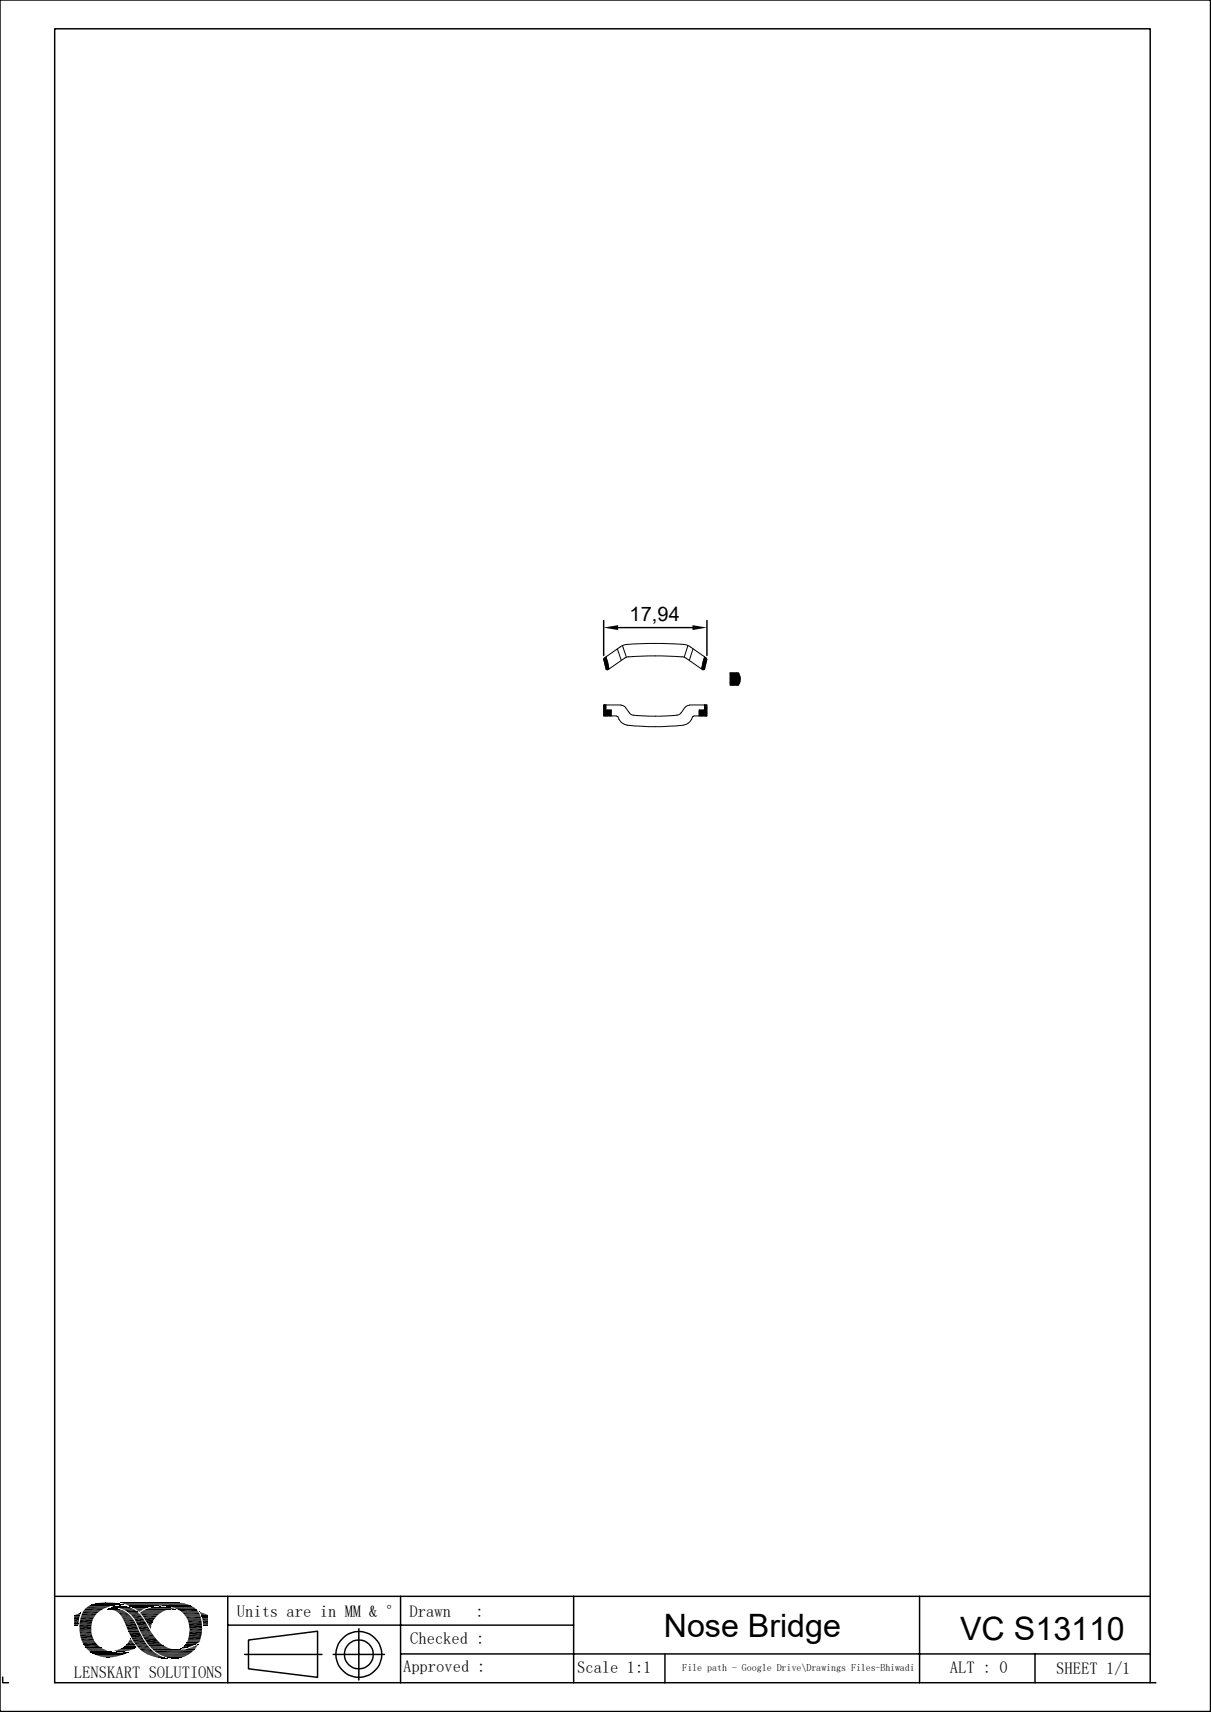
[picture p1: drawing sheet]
<svg xmlns="http://www.w3.org/2000/svg" width="210mm" height="297mm" viewBox="0 0 210 297" stroke-linecap="round" stroke-linejoin="round" font-family="sans-serif">
<g fill="none" stroke="#000" stroke-width=".17">
<path d="M104.7 114.4l.4 1.7 .3 .1M104.7 114.4l.4-.4 .5 2M105.2 114.2l-.5 .4M105.2 114.3l-.4 .5M105.3 114.5l-.5 .4M105.3 114.7l-.4 .4M105.4 114.9l-.5 .4M105.4 115l-.5 .5M105.5 115.2l-.5 .5M105.5 115.4l-.5 .5M105.5 115.6l-.4 .4M105.5 115.8l-.3 .4"/>
<path d="M105.6 116l-.2 .2M107.1 112.6l.6 2M107.9 112l.7 2M108.7 111.8a54.8 54.8 0 0 1 10.5 .1l3.3 2.3M108.7 111.8l-.9 .3-3 2.1-.1 .1M109 114a63 63 0 0 1 9.2 0M109.1 113.9l-.8 .3-2.9 2M118.2 113.9l.8 .3 2.9 2M119.3 112l-.6 2M120.2 112.6l-.7 2M121.7 116l.2 .2M121.7 115.8l.4 .4"/>
<path d="M121.8 115.6l.4 .4M121.8 115.4l.5 .5M121.8 115.2l.5 .5M121.9 115l.4 .5M121.9 114.9l.5 .4M122 114.7l.4 .4M122 114.5l.5 .4M122 114.3l.5 .5M122.1 114.2l.5 .4M122.5 114.2l.1 .1M122.6 114.4l-.4 1.7-.3 .1M122.6 114.4l-.4-.4-.5 2"/>
<path d="M126.6 116.8v2.1h1.5M126.6 116.8h.1M126.6 116.8h1.5M126.8 116.8l-.2 .2M127.1 116.8l-.5 .4M127.3 116.8l-.7 .7M127.5 116.8l-.9 .9M127.8 116.8l-1.2 1.1M128 116.8l-1.4 1.4M128.1 116.8l.3 1-.3 1M128.1 116.8l-1.5 1.6M128.2 117l-1.6 1.6"/>
<path d="M128.3 117.1l-1.7 1.7M128.3 118.4l-.4 .5M128.4 117.3l-1.6 1.6M128.4 117.5l-1.4 1.4M128.4 117.7l-1.2 1.2M128.4 117.9l-1 1M128.4 118.2l-.7 .7M104.7 122.7l.4-.4v.9M104.9 122.3l-.2 .2M105.1 122.5l-.4 .4M105.1 122.7l-.4 .4M105.1 123l-.4 .4"/>
<path d="M105.1 123.2l-.4 .4M105.1 123.2h.9v1M105.3 123.2l-.6 .6M105.5 123.2l-.8 .9M105.7 123.2l-.9 1M106 123.2l-1 1M106 123.4l-.8 .8M106 123.6l-.6 .6M106 123.8l-.3 .4M106 124.1l-.1 .1M106.9 124.2l.2 .1M107.1 124.3l.4 .8 .4 .4a3.7 3.7 0 0 0 2.1 .4l4.8 .2 3.6-.3"/>
<path d="M107.7 122.3l.7 .3 .9 1.2a2.02 2.02 0 0 0 1.5 .4 31.1 31.1 0 0 0 7-.2l.3-.3M107.7 122.3h-3v1.9h2.2M118.7 122.8l-.5 .9M119.6 122.3l-.5 .2-.3 .3M119.6 122.3h3v1.9h-2.3M120.1 124.3l-.6 1-1 .5M120.3 124.2l-.2 .1M121.2 124.1l.2 .1M121.2 123.8l.4 .4M121.2 123.6l.6 .6M121.2 123.4l.9 .8M121.3 123.2l1 1"/>
<path d="M121.5 123.2l1 1M121.8 123.2l.8 .9M122 123.2l.6 .6M122.2 123.2h-1v1M122.2 123.2l.4 .4M122.2 123l.4 .4M122.2 122.7l.4 .4M122.2 122.5l.4 .4M122.4 122.3l.2 .2M122.6 122.7l-.4-.4v.9M14.3 279.9h2.5M14.5 279.4h3"/>
<path d="M14.9 279h3.4M15.2 278.7h3.9M15.4 278.6h4.1M15.5 278.5h4.2M15.9 278.4h5.5M15.9 278.4h5.4M16 278.3h5.2M16.2 278.3h4.8M16.4 278.2h4.3M16.6 278.2h3.9M17 278.1h3.1M17.1 278.1h2.9"/>
<path d="M18.5 279.2h2.2M18.7 279.2h2.1M19.3 278.8h3.1M19.3 278.8h3M19.3 278.8h3.2M19.4 278.7h2.7M19.7 278.7h2.2M20.1 278.5h-4.5M20.1 278.9h2.7M20.8 279h2M20.8 279.1h2.4M20.9 278h9.8"/>
<path d="M20.9 278h10.3M20.9 278.1h10.6M21.1 278.1h10.9M21.1 278.4h-5.4M21.4 278.2h10.8M21.5 278.3h10.9M21.8 278.3h10.7M21.8 278.4h10.9M22 278.4h10.9M22.1 278.5h11M22.4 278.6h10.7M22.4 278.6h5"/>
<path d="M22.5 278.6h4.4M22.5 278.7h4.2M22.8 278.8h3.2M23 278.9h2.6M23.2 279h2.2M24.3 279.8h3.7M24.3 279.8h3.6M24.3 279.9h3.5M24.4 279.7h3.8M24.6 279.6h3.6M24.6 279.5h4M24.8 279.4h3.9"/>
<path d="M24.9 279.3h4.2M25.2 279.2h4.2M25.5 279.1h4.8M25.7 278.8l-2.8 .1M25.7 279h4.4M25.8 279h4.2M26.1 278.9h3.6M26.3 278.9h3.2M26.6 278.8h2.6M26.8 278.8h2.2M28.2 278.6h5M28.9 278.6h4.3"/>
<path d="M28.9 278.7h4.5M29.6 278.8h4M29.9 278.9h3.8M30.2 279h3.7M30.4 279.2h-5.1M30.6 279.1h3.4M30.7 279.2h3.4M31.4 279.7h3.1M31.6 279.8h2.9M13.8 282.3h2M13.8 282.8h2M13.8 283h2"/>
<path d="M13.8 283.1h2M13.8 283.5h2.1M13.9 281h2.2M14 280.5h2.4M14 284.2h2.2M14.2 284.7h2.2M14.5 285.3h2.3M14.9 285.8h2.6M14.9 285.9h2.7M14.9 285.9h2.8M15 286h2.8M15.1 286.1h3"/>
<path d="M15.2 286.3h3.3M15.4 286.4h3.1M15.5 286.4h3.5M15.6 286.6h3.8M15.7 286.6h3.7M15.7 286.6h4.2M15.8 286.7h4.4M15.8 286.7h5.3M15.9 286.8h6.2M16.1 286.9h5.8M16.1 286.9h5.7M16.2 287h5.5"/>
<path d="M16.4 287h5.1M16.5 287.1h4.8M16.6 287.1h4.5M16.9 287.3h4M17.2 287.3h3.2M17.4 287.4h2.9M19.8 286.4h2.7M19.8 286.4h2.4M20 286.3h2.6M20.2 286.2h2.7M20.6 286.2h2.5M20.7 286.1h2.6"/>
<path d="M21 286h2.4M21 285.9h2.6M21.4 285.7h2.2M21.5 285.7h2.1M21.5 285.6h2.1M23.6 285.8h-2.3M24.6 280.2h2.7M24.9 280.6h2.1M25 286.8h2.1M25.6 287.1h2M25.6 285.2h2.4M25.9 285.5h2.5"/>
<path d="M25.9 285.6h2.7M26 285.7h2.8M26.1 285.8h3M26.2 285.9h3.1M26.3 286h3.3M26.4 286.1h3.4M26.4 286.1h3.7M26.5 286.2h4.1M26.5 286.2h4.7M26.6 286.3h7.1M26.6 286.3h7M27.1 286.7h6.1"/>
<path d="M27.3 286.9h5.7M27.5 286.9h5.4M27.5 287h5.4M27.7 287.1h5M28 287.2h4.4M28.3 287.3h3.9M28.5 287.5h3.5M29 287.5h2.6M29.1 287.6h2.5M31.2 286.2h2.5M31.9 280.1h2.7M32 280.2h2.7"/>
<path d="M32 280.3h2.7M32.1 280.4h2.7M32.2 280.4h2.6M32.2 280.5h2.6M32.4 280.9h2.5M32.4 284.8h2.2M32.4 284.9h2.2M32.4 284.9h2.1M32.4 285h2.1M32.5 284.7h2.2M32.6 284.6h2.1M32.6 284.7h2.1"/>
<path d="M32.6 284.5h2.1M32.7 281.5h2.3M32.7 283.9h2.2M32.9 282.5h2.2"/>
</g>
<g fill="none" stroke="#000" stroke-width=".25">
<path d="M0 0h209.9v296.9h-209.9zM104.7 107.7v6M107.2 108.9h12.9M122.6 107.7v6M9.5 276.9h190M14.3 279.7h2.8M39.5 276.9v15M69.5 276.9v15M99.5 276.9v15M159.5 276.9v15M.5 291v.9h1M13.8 283.3h2.1"/>
<path d="M14.5 285.5h2.6M24.2 286.1h2.1M24.4 280.1h3.2M24.6 283.8h2.1M24.8 284h2.1M25.7 285.4h2.7M32.5 281.1h2.4M32.6 281.3h2.4M32.9 282.7h2.2M39.5 281.9h60M42.4 287h13.4M43.1 284.5l12-1.5v8l-12-1.5z"/>
<path d="M57.8 287h8.9M62.2 282.6v8.9M69.5 286.9h130M115.3 287v5M179.5 286.9v5M199.5 291.9v-286.9h-190v286.9h190.9"/>
<circle cx="62.2" cy="287" r="2.51"/>
<circle cx="62.2" cy="287" r="4"/>
</g>
<g fill="#000">
<path d="M104.7 108.9l2.5-.4v.8zM120.1 108.5l2.5 .4-2.5 .4zM13.4 280l.4-.1 .1 .1zM13.8 279.9h.2l-.1 .1zM13.8 279.9h.2zM17.8 278h1.6zM18.2 278h1.2zM18.6 279.1h2zM18.7 279.1h1.9zM18.8 279.1h1.7zM18.8 279.1h1.6zM18.9 279.1h1.5z"/>
<path d="M19 279.1h1zM18.9 279.1h1.2zM19 279.1h1.1zM19.1 279.1h.9zM19.1 279.2l1.9 .1zM19.1 279.1h.8zM19.3 279.1h.6zM19.5 279.3l1.8 .1zM19.3 279.1h.5zM19.6 279l.2 .1zM19.6 279h.1zM19.7 279.4h1.6z"/>
<path d="M19.9 279.4l1.7 .2h-1.4zM19.9 279.4h1.4l.3 .2zM20 278.7h1.8zM20 278.7h1.7zM20.1 278.6l1.6 .1zM20.2 279.6l1.7 .1h-1.5zM20.2 279.6h1.4l.3 .1zM20.1 278.6h1.4zM20.4 278.6h1.1zM20.4 279.7l1.6 .1zM20.5 279.8l1.8 .2h-1.5zM20.5 279.8h1.5l.3 .2z"/>
<path d="M20.7 278.6h.3zM20.4 278.6h.8zM20.7 278.6h.5zM21.1 278.4h.3zM21.3 279.2h1.9zM22 279.5l1.8 .1zM22.1 279.6h1.7zM22.1 279.6l1.8 .1zM22.2 279.7l1.9 .2h-1.7zM22.2 279.7h1.7l.2 .2zM22.4 279.9l1.9 .2h-1.7zM22.4 279.9h1.7l.2 .2z"/>
<path d="M23.2 279h1.9zM23.3 279l1.8 .1zM23.4 279.1h1.6zM23.4 279.1h1.7zM23.5 279.1h1.4zM23.5 279.1h1.5zM23.5 279.1l1.3 .1zM23.6 279.2l.9 .2h-.7zM23.6 279.2h1.2l-.3 .2zM23.8 279.4h.6zM23.8 279.4h.7zM23.9 279.4l.4 .2z"/>
<path d="M23.9 279.4h.5l-.1 .2zM24.1 279.6l.1 .1zM24.1 279.6h.2zM27.1 278.8h1.9zM27.1 278.8h1.8zM27.7 278.8h1.2zM27.7 278.8h.7zM29.9 279.2h.5zM30 279.2h.4zM30.3 279.2h.1zM30.4 278h.2zM34.7 279.7h.1z"/>
<path d="M34.7 279.7l.4 .1h-.4zM34.7 279.7l.4 .1zM34.7 279.8l.8 .2h-.7zM34.7 279.8l.8 .2zM34.8 280l1.1 .1h-1.1zM34.8 280h.7l.4 .1zM12.9 280.2h.9zM12.9 280.2l.9 .1zM12.9 280.3l.9 .1h-.9zM12.9 280.3h.9v.1zM12.9 280.4l.8 .4h-.8zM12.9 280.4h.9l-.1 .4z"/>
<path d="M12.9 280.8h.8zM12.9 280.8l.7 .5h-.7zM12.9 280.8h.8l-.1 .5zM12.9 281.3l.7 .4h-.7zM12.9 281.3h.7v.4zM12.9 281.7h.7zM12.9 281.7l.7 .2h-.7zM12.9 281.7h.7v.2zM12.9 281.9h.7zM12.9 281.9h.6zM12.9 281.9l.6 .1zM13 280.2h.9z"/>
<path d="M13.2 280.1l.7 .1zM13.2 280.1h.7zM13.4 280h.5zM13.8 282.3l2 .4h-2zM13.8 282.3h2v.4zM17.8 287.4l1.8 .1zM17.8 287.4h1.9zM17.9 287.5h1.1zM17.9 287.5h1.7zM18.4 287.5h.6zM18.6 287.5h.4zM19.9 286.4l1.9 .1z"/>
<path d="M19.9 286.4h2zM20.1 286.5h1.4zM20.1 286.5h1.7zM20.2 286.5h1.1zM20.2 286.5h1.3zM20.5 286.5h.7zM20.5 286.5h.8zM20.8 280l1.7 .2h-1.5zM20.8 280h1.5l.2 .2zM20.8 286.5h.3zM20.8 286.5h.4zM20.9 286.5h.2z"/>
<path d="M21 280.2l1.7 .3h-1.6zM21 280.2h1.5l.2 .3zM21.1 280.5h1.7zM21.2 280.5l1.7 .2h-1.7zM21.2 280.5h1.6l.1 .2zM21.2 280.7l1.8 .1h-1.7zM21.2 280.7h1.7l.1 .1zM21.3 280.8l1.8 .2h-1.7zM21.3 280.8h1.7l.1 .2zM21.4 281l1.8 .1zM21.4 281.1l1.9 .2h-1.8zM21.4 281.1h1.8l.1 .2z"/>
<path d="M21.1 286.7h1zM21.4 286.7h.8zM21.5 286.7h.7zM21.5 281.3l1.9 .1zM21.6 281.4l1.9 .3h-1.8zM21.6 281.4h1.8l.1 .3zM21.6 285.6l2 .1zM21.6 285.6h1.9zM21.7 281.7l2 .5h-1.8zM21.7 281.7h1.8l.2 .5zM21.7 285.5l1.8 .1zM21.7 286.7h.5z"/>
<path d="M21.7 285.5h1.8zM21.8 285.5h1.7zM21.8 286.7h.4zM21.9 286.7h.3zM21.9 282.2l2.1 .5h-1.9zM21.9 282.2h1.8l.3 .5zM21.9 285.3h1.4zM21.9 285.3l1.6 .2h-1.7zM21.9 285.3h1.4l.2 .2zM22.1 286.6h.2zM22.1 282.7l1.9 .1zM22.1 286.6h.3z"/>
<path d="M22.2 282.8l1.9 .1zM22.2 282.9l1.9 .1zM22.2 284.9l.9 .1zM22.2 285l1.1 .3h-1.4zM22.2 285h.9l.2 .3zM22.3 283h1.8zM22.3 283l1.9 .2h-1.8zM22.3 283h1.8l.1 .2zM22.4 283.2l2.3 .9h-1.9zM22.4 283.2h1.8l.5 .9zM22.4 284.7l.7 .2h-.9zM22.4 284.7h.5l.2 .2z"/>
<path d="M22.5 284.6l.4 .1h-.5zM22.5 284.6h.3l.1 .1zM22.6 284.4h.1zM22.6 284.4l.2 .2h-.3zM22.6 284.4l.2 .2zM22.6 280.1l1.9 .2h-1.6zM22.6 280.1h1.7l.2 .2zM22.9 280.3l1.8 .4h-1.5zM22.9 280.3h1.6l.2 .4zM23.2 280.7l1.6 .1zM23.2 280.8l1.9 .4h-1.6zM23.2 280.8h1.6l.3 .4z"/>
<path d="M23.5 281.2l1.6 .1zM23.5 281.3l2 .7h-1.6zM23.5 281.3h1.6l.4 .7zM23.9 282l1.7 .2h-1.6zM23.9 282h1.6l.1 .2zM24 282.2l1.9 .5h-1.7zM24 282.2h1.6l.3 .5zM24.2 282.7l1.9 .3h-1.8zM24.2 282.7h1.7l.2 .3zM24.3 283l1.9 .1zM24.4 283.1l1.8 .1zM24.4 283.2l1.9 .1z"/>
<path d="M24.5 283.3h1.8zM24.5 283.3l1.9 .1zM24.6 283.4l1.9 .1h-1.9zM24.6 283.4h1.8l.1 .1zM24.6 283.5l1.9 .1zM24.9 280.6l2 .1zM25 280.7l1.6 .4h-1.4zM25 280.7h1.9l-.3 .4zM25.1 284.4l2.5 .5h-2.2zM25.1 284.4h2l.5 .5zM25.2 281.1l1.2 .4h-.9zM25.2 281.1h1.4l-.2 .4z"/>
<path d="M25.3 286.9l2 .1h-1.7zM25.3 286.9h1.8l.2 .1zM25.5 281.5h.9zM25.5 281.5l.7 .4h-.5zM25.5 281.5h.9l-.2 .4zM25.7 281.9l.5 .2h-.4zM25.7 281.9h.5v.2zM25.8 282.1l.4 .1h-.3zM25.8 282.1h.4v.1zM25.9 282.2l.3 .3zM25.9 282.2h.3v.3zM26.1 282.5l.1 .1z"/>
<path d="M26.1 287.2l1.7 .1zM26.3 287.3l1.9 .2h-1.2zM26.3 287.3h1.5l.4 .2zM27 287.5h1.3zM27.1 287.5l1.4 .1zM27.6 287.6h1zM27.6 287.6l1.1 .1zM27.8 287.7h1.1zM28 287.7h.9zM28.1 287.7h.9zM28.5 287.7h.5zM28.7 287.7h.3z"/>
<path d="M28.8 287.7h.2zM29.1 287.5l2 .2h-1.4zM29.7 287.7h1.3zM29.7 287.7h1.4zM30 287.7h.8zM30 287.7h1zM30.1 287.7h.4zM30.1 287.7h.7zM30.2 287.7h.3zM31.3 286h.2zM31.3 286h.3zM31.3 286h.4z"/>
<path d="M31.4 286h.5zM31.4 286l.2-.2 .3 .2zM31.6 285.8h.8l-.5 .2zM31.6 285.8h.9zM31.6 285.8h1zM31.6 285.8h.8zM31.7 285.8h.9zM31.7 285.8h1zM31.9 286.2h1.8zM32 285.5l.7 .3h-1zM32 285.5h1.3l-.6 .3zM32 285.5h1.3z"/>
<path d="M32 285.5h1.4zM32.1 286.1h1.7zM32.2 286.1h1.6zM32.2 285.2h1.8zM32.2 285.2l1.2 .3h-1.4zM32.2 285.2h1.8l-.6 .3zM32.3 285l1.9 .1zM32.3 285h2zM32.3 285.1l1.7 .1h-1.8zM32.3 285.1h1.9l-.2 .1zM32.3 286.1h1.5zM32.4 285h2z"/>
<path d="M32.4 284.9l2 .1h-2zM32.6 286h1.3zM32.7 281.6l2.3 .5h-2.2zM32.7 281.6h2.3v.5zM32.7 284l2 .5h-2.1zM32.7 284h2.1l-.1 .5zM32.8 286h1.1zM32.9 283l2.1 .5h-2.2zM32.9 283h2.1v.5zM32.9 285.9h1.1zM33.1 285.8h.9zM33.3 285.8h.7z"/>
<path d="M33.4 285.7h.7zM33.4 285.7l.2-.1 .5 .1zM33.6 285.6h.5v.1zM33.6 285.6l.4-.1 .1 .1zM34 285.5h.2l-.1 .1zM34 285.5l.2-.1v.1zM34.2 285.4h.1l-.1 .1zM34.2 285.4l.1-.1zM34.8 280.1l1.2 .1zM34.9 280.2h1.1zM34.9 280.2h1.2zM34.9 280.2l1.2 .1z"/>
<path d="M34.9 280.3l1.2 .1h-1.1zM34.9 280.3h1.2v.1zM35 280.4h1.1zM35 280.4l1.1 .2h-1zM35 280.4h1.1v.2zM35.1 280.6h1zM35.1 280.6l1 .1zM35.1 280.7l1 .1zM35.1 280.8l1 .3h-1zM35.1 280.8h1v.3zM35.1 281.1h1zM35.1 281.1l1 .5h-.9z"/>
<path d="M35.1 281.1h1v.5zM35.2 281.6l.9 .2h-.9zM35.2 281.6h.9v.2zM35.2 281.8l.9 .2h-.8zM35.2 281.8h.9v.2zM35.3 282h.8zM35.4 282h.7zM35.5 282l.6 .1zM35.9 282.1h.2z"/>
</g>
<g fill="none" stroke="#000" stroke-width=".21">
<path d="M14.4 279.5h3M15 278.8h3.9M31.7 279.9h2.9M13.8 281.5h2.2M13.8 281.7h2.1M14.1 280.4h2.4M14.2 284.9h2.4M14.7 285.7h2.7M23.5 285.4h2.1M24 285.9h2M24.4 286.4h2.1M24.7 286.6h2.1"/>
<path d="M24.9 284.2h2.2M32.9 282.9h2.1"/>
</g>
<path d="M14.6 279.2h3.5M30.9 279.4h3.4M13.9 284h2.2M14.1 280.1h2.7M14.4 285.2h2.4M22.8 284.2h2M25.4 285h2.5M32.8 283.7h2.2" fill="none" stroke="#000" stroke-width=".34"/>
<path d="M21.4 279.4h2.3M13.9 283.7h2.1M22.9 284.5h2.2M23.1 284.8h2.1M23.3 285.1h2.1M23.7 285.6h2.2M24.7 280.4h2.6M26.7 286.5h6.8M32.3 280.6h2.5" fill="none" stroke="#000" stroke-width=".3"/>
<path d="M13.8 281.2h2.3M13.9 280.8h2.4M14.1 284.5h2.2" fill="none" stroke="#000" stroke-width=".38"/>
<path d="M13.8 282h2.1M32.8 282.3h2.3" fill="none" stroke="#000" stroke-width=".42"/>
<g font-size="5.6">
<text x="115.1" y="283.9">Nose Bridge</text>
<text x="166.5" y="284.5">VC S13110</text>
</g>
<text font-size="3.5" x="109.2" y="107.8">17,94</text>
<g font-size="2.9">
<text x="41.1" y="280.6">Units are in MM &amp; °</text>
<text x="71" y="280.6">Drawn</text>
<text x="82.5" y="280.6">:</text>
<text x="71.1" y="285.2">Checked :</text>
<text x="12.8" y="291.1">LENSKART SOLUTIONS</text>
<text x="69.9" y="290.1">Approved :</text>
<text x="100.1" y="290.3">Scale 1:1</text>
<text x="164.7" y="290.3">ALT : 0</text>
<text x="183.2" y="290.4">SHEET 1/1</text>
</g>
<text font-size="1.7" x="118.3" y="289.9">File path - Google Drive\Drawings Files-Bhiwadi</text>
</svg>
